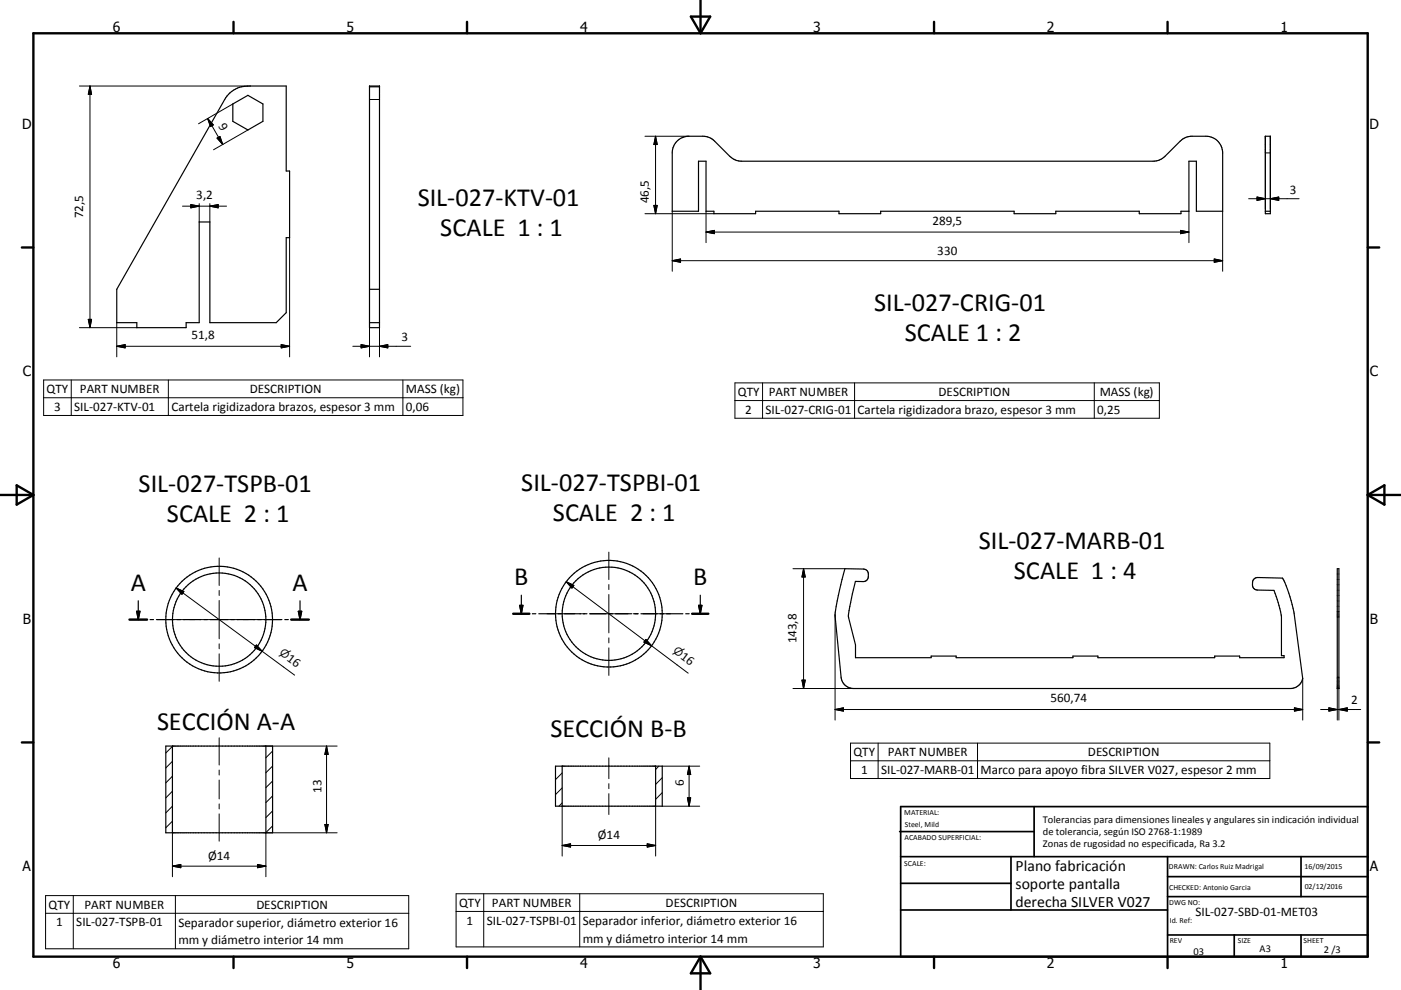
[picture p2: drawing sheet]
<svg xmlns="http://www.w3.org/2000/svg" width="420mm" height="297mm" viewBox="0 0 420 297" stroke-linecap="round" stroke-linejoin="round" font-family="sans-serif">
<g fill="none" stroke="#000" stroke-width=".36">
<path d="M69 27.8a8.1 8.1 0 0 1 6-2h10.8v25.5h1v20h-1v22.5l-3 3h-19.9v-30.2h-3.2v30.2h-3.9v1.5h-14.8v-1.5h-6v-10l32.4-56.9zM69.8 31.2l4.5-2.6 4.5 2.6v5.2l-4.5 2.6-4.5-2.6zM110.8 25.8h3v72.5h-3zM110.8 26h3M203.2 42.1l.8-.6 1.5-.5 5.2-.1a5 5 0 0 1 3.5 1.4l4.6 4.6a5.1 5.1 0 0 0 3.5 1.5h123.4a5.1 5.1 0 0 0 3.6-1.5l4.5-4.6a5 5 0 0 1 3.6-1.4h4.2a5 5 0 0 1 5 5v17.5h-7.9v-15h-2.3v15h-2.3v.7h-12.5v-.7h-25.1v.7h-12.5v-.7h-40v.7h-12.5v-.7h-25v.7h-12.5v-.7h-2.3v-15h-2.3v15h-7.9v-17.5a5 5 0 0 1 1.7-3.8zM379.4 40.9h1.5v23.2h-1.5zM379.4 63.4h1.5M110.8 96.8h3M110.8 86.8h3M156.3 178.6v5.5M210 178.6v5.5M253.3 170.6l5.6 .1a1.92 1.92 0 0 1 1.5 1.9 1.92 1.92 0 0 1-1.6 1.9l-2.3-.1-.6 2.5a35.8 35.8 0 0 0-1.5 8.2l2.1 8.4v3.8h22.7v-.5h7.5v.5h35v-.5h7.5v.5h35v-.5h7.5v.5h13.3v-.6h-.8v-12l-1-3.9-1.2-3.7-5-.1a1.92 1.92 0 0 1-1.5-1.9 1.92 1.92 0 0 1 1.5-1.8l7.5 .1a37.2 37.2 0 0 1 3.5 10.7l2.6 19.5a3.8 3.8 0 0 1-3.7 3h-131a3.7 3.7 0 0 1-3.7-3.4l-1.8-18.1a68.3 68.3 0 0 1 2.9-14.5z"/>
<path d="M400.9 170.6h.5v36h-.5zM38.8 185.9h5.3M41 183.4h1l-.5 2.5zM41.5 180.2v5.7M45 185.9h1M46.9 185.9h5.3M53.1 185.9h1M55 185.9h5.3M61.1 185.9h1.1M63.1 185.9h5.3M69.2 185.9h1.1M71.2 185.9h5.2"/>
<path d="M77.3 185.9h1.1M79.2 185.9h5.3M85.4 185.9h1M87.3 185.9h5.3M89.4 183.4h1.1l-.6 2.5zM89.9 180.2v5.7M153.9 184.1h4.8M155.8 181.6h1l-.5 2.5zM159.6 184.1h1M161.5 184.1h4.9M167.3 184.1h1M169.2 184.1h4.9"/>
<path d="M174.9 184.1h1.1M176.9 184.1h4.8M182.6 184.1h1M184.5 184.1h4.9M190.3 184.1h1M192.2 184.1h4.8M197.9 184.1h1.1M199.8 184.1h4.9M205.6 184.1h1M207.5 184.1h4.9M209.4 181.6h1l-.4 2.5zM49.7 223.8h32v26h-32z"/>
<path d="M51.7 223.8v26M79.7 223.8v26M166.5 229.9h32v12h-32zM168.5 229.9v12M196.6 229.9v12"/>
<circle cx="65.7" cy="185.9" r="16"/>
<circle cx="65.7" cy="185.9" r="14"/>
<circle cx="182.5" cy="184.1" r="14"/>
<circle cx="182.5" cy="184.1" r="16"/>
</g>
<g fill="none" stroke="#000" stroke-width=".3">
<path d="M23.8 25.8h51.2M27 25.8v72.5M27 25.8l.5 2.5h-1zM62.3 35.6l4.5 7.8M62.3 35.6l1.7 1.9-.9 .5zM69.8 31.2l-10.3 5.9M74.3 39l-10.3 5.9M110.8 29.9h3M65.1 41.4l.8-.5 .9 2.5zM193.4 40.9h13.1M196.5 40.9v23.2M196.5 40.9l.5 2.5h-1z"/>
<path d="M374.4 59.6h15.1M376.9 59.1l2.5 .5-2.5 .5zM379.4 45.9h1.5M379.4 40.9v21.9M380.9 59.6l2.5-.5v1zM380.9 40.9v21.9M54.7 61.9h13.2M57.2 61.4l2.5 .5-2.5 .5zM59.7 61.1v5.5M62.9 61.9l2.5-.5v1zM62.9 61.1v5.5M86.8 71.3v35.8"/>
<path d="M193.4 64.1h20.6M196 61.6h1l-.5 2.5zM201.5 78.2h165.1M201.5 78.2l2.5-.5v1zM201.5 63.4v18M211.7 69.6h144.7M211.7 69.6l2.5-.5v1zM211.7 63.4v9.4M353.9 69.1l2.5 .5-2.5 .5zM356.4 63.4v9.4M364 77.7l2.6 .5-2.6 .5zM366.6 63.4v18"/>
<path d="M23.8 98.3h17.2M26.5 95.8h1l-.5 2.5zM35 96.8v10.3M110.8 98.3v8.8M113.8 98.3v8.8M13.1 114h125.7v10.6h-125.7zM13.1 119.3h125.7M21.4 114v10.6M35 103.9h51.8M35 103.9l2.5-.5v1zM50.5 114v10.6M84.3 103.4l2.5 .5-2.5 .5z"/>
<path d="M105.8 103.9h17.3M108.3 103.4l2.5 .5-2.5 .5zM113.8 103.9l2.5-.5v1zM120.8 114v10.6M220.3 114.9h127.3v10.6h-127.3zM228.6 114.9v10.6M256.2 114.9v10.6M328.1 114.9v10.6M220.3 120.2h127.3M52.8 176.4l25.8 19M52.8 176.4l2.3 1.1-.6 .8zM65.7 167.4v8.2"/>
<path d="M65.7 177.1v1.5M169.8 174.5l25.5 19.2M169.8 174.5l2.2 1.1-.5 .8zM182.5 165.6v8.3M182.5 175.4v1.5M182.5 178.4v11.5M237.7 170.6h15.6M240.9 170.6v36M240.9 170.6l.5 2.5h-1zM47.2 185.9h8.3M56.9 185.9h1.6M59.9 185.9h11.6"/>
<path d="M65.7 180.1v11.5M65.7 193.2v1.4M65.7 196.1v8.3M73 185.9h1.5M76 185.9h8.2M76.9 193.5l1.7 1.9-2.3-1.1zM78.6 195.4l9.7 7.1M164 184.1h8.3M173.8 184.1h1.5M176.8 184.1h11.5M182.5 191.4v1.5M182.5 194.4v8.2"/>
<path d="M189.8 184.1h1.5M192.8 184.1h8.3M193.6 191.8l1.7 1.9-2.2-1.1zM195.3 193.7l11 8.3M250.4 184.5v31.5M400.9 185.1h.5M400.9 183.5h.5M237.7 206.6h18.2M240.4 204h1l-.5 2.6zM250.4 212.9h140.2M250.4 212.9l2.5-.5v.9zM388.1 212.4l2.5 .5-2.5 .4z"/>
<path d="M390.6 203.6v12.4M395.9 212.9h12M398.4 212.4l2.5 .5-2.5 .4zM400.9 203.2h.5M400.9 206.6v9.4M401.4 212.9l2.5-.5v.9zM401.4 206.6v9.4M51.7 237.4l-2 2M51.7 232.9l-2 2M51.7 228.4l-2 2M51.7 223.9l-2 2M65.7 221.3v8.2"/>
<path d="M65.7 231v1.5M65.7 234v5.7M79.7 223.8h21.4M81.7 238.8l-2 2M81.7 234.3l-2 2M81.7 229.8l-2 2M81.7 225.3l-2 2M97.9 223.8v26M97.9 223.8l.5 2.5h-1zM168.5 236.4l-2 2M168.5 231.9l-2 2M182.5 227.4v6.2"/>
<path d="M182.5 235.1v1.5M182.5 238.1v6.3M197.5 229.9l-.9 .9M198.5 237.8l-1.9 2M198.5 233.3l-1.9 2M198.5 229.9h11.3M206.1 239.4h1l-.5 2.5zM206.6 229.9v12M206.6 229.9l.5 2.5h-1zM255 222.9h125.7v10.7h-125.7zM255 228.3h125.7M263.3 222.9v10.7"/>
<path d="M293.1 222.9v10.7M51.7 246.4l-2 1.9M51.7 241.9l-2 2M51.7 259.9h28M51.7 259.9l2.5-.6v1zM51.7 249.8v13.2M65.7 241.2v1.5M65.7 244.2v8.2M77.2 259.3l2.5 .6-2.5 .4zM79.7 249.8h21.4M79.7 249.8v13.2M81.7 247.8l-2 2"/>
<path d="M81.7 243.3l-2 2M97.4 247.4h1l-.5 2.4zM168.5 240.9l-.9 1M168.5 253.7h28.1M168.5 253.7l2.6-.6v1zM168.5 241.9v14.9M194 253.1l2.6 .6-2.6 .4zM196.6 241.9v14.9M198.5 241.9h11.3M13.7 268.7h108.8v15.9h-108.8zM13.7 274h108.8M22 268.7v15.9"/>
<path d="M52.6 268.7v15.9M136.7 268.1h110.1v16h-110.1zM136.7 273.4h110.1M145 268.1v16M173.8 268.1v16"/>
</g>
<g fill="none" stroke="#000" stroke-width=".71">
<path d="M10 10h400v277h-400zM70 6.6v3.4M140 6.6v3.4M207.1 5h5.8l-2.9 5zM210 0v10M280 6.6v3.4M350 6.6v3.4M6.6 74.2h3.4M410 74.2h3.5M0 148.5h10M5 145.6l5 2.9-5 2.9zM410 148.5h10.1"/>
<path d="M410 148.5l5.1-2.9v5.8zM38.8 185.9h5.3M87.3 185.9h5.3M153.9 184.1h4.8M207.5 184.1h4.9M6.6 222.7h3.4M410 222.7h3.5M70 287v3.4M140 287v3.4M210 287v10M210 287l2.9 5h-5.8zM280 287v3.4"/>
<path d="M350 287v3.4"/>
</g>
<g fill="none" stroke="#000" stroke-width=".51">
<path d="M269.7 249.5h40.3M270 242h140v45h-140zM270 257h140M303.1 257v16M310 242v15M350 257v30M390.1 257v12M270 265h33.1M270 273h80M350 269h60M350 263h60M350 280.5h60"/>
<path d="M370 280.5v6.5M390.1 280.5v6.5"/>
</g>
<path d="M41 183.4h1l-.5 2.5zM89.4 183.4h1.1l-.6 2.5zM155.8 181.6h1l-.5 2.5zM209.4 181.6h1l-.4 2.5z" fill="#000" stroke="#000" stroke-width=".36"/>
<g fill="#000" stroke="#000" stroke-width=".3">
<path d="M27 25.8l.5 2.5h-1zM62.3 35.6l1.7 1.9-.9 .5zM65.1 41.4l.8-.5 .9 2.5zM196.5 40.9l.5 2.5h-1zM380.9 59.6l2.5-.5v1zM57.2 61.4l2.5 .5-2.5 .5zM62.9 61.9l2.5-.5v1zM196 61.6h1l-.5 2.5zM201.5 78.2l2.5-.5v1zM211.7 69.6l2.5-.5v1zM353.9 69.1l2.5 .5-2.5 .5zM364 77.7l2.6 .5-2.6 .5z"/>
<path d="M376.9 59.1l2.5 .5-2.5 .5zM26.5 95.8h1l-.5 2.5zM35 103.9l2.5-.5v1zM84.3 103.4l2.5 .5-2.5 .5zM108.3 103.4l2.5 .5-2.5 .5zM113.8 103.9l2.5-.5v1zM52.8 176.4l2.3 1.1-.6 .8zM169.8 174.5l2.2 1.1-.5 .8zM240.9 170.6l.5 2.5h-1zM76.9 193.5l1.7 1.9-2.3-1.1zM193.6 191.8l1.7 1.9-2.2-1.1zM240.4 204h1l-.5 2.6z"/>
<path d="M250.4 212.9l2.5-.5v.9zM388.1 212.4l2.5 .5-2.5 .4zM398.4 212.4l2.5 .5-2.5 .4zM401.4 212.9l2.5-.5v.9zM97.9 223.8l.5 2.5h-1zM206.1 239.4h1l-.5 2.5zM206.6 229.9l.5 2.5h-1zM51.7 259.9l2.5-.6v1zM97.4 247.4h1l-.5 2.4zM168.5 253.7l2.6-.6v1zM194 253.1l2.6 .6-2.6 .4zM77.2 259.3l2.5 .6-2.5 .4z"/>
</g>
<g font-size="7.9">
<text x="125.2" y="61.7">SIL-027-KTV-01</text>
<text x="132" y="70.8">SCALE 1 : 1</text>
<text x="262" y="93.2">SIL-027-CRIG-01</text>
<text x="271.3" y="102.2">SCALE 1 : 2</text>
<text x="41.6" y="147.6">SIL-027-TSPB-01</text>
<text x="156.3" y="147.3">SIL-027-TSPBI-01</text>
<text x="50" y="156.5">SCALE 2 : 1</text>
<text x="165.8" y="156.3">SCALE 2 : 1</text>
<text x="293.5" y="164.7">SIL-027-MARB-01</text>
<text x="304" y="173.7">SCALE 1 : 4</text>
<text x="39.2" y="177.4">A</text>
<text x="87.7" y="177.4">A</text>
<text x="154.2" y="175.6">B</text>
<text x="207.9" y="175.6">B</text>
<text x="47.1" y="219">SECCIÓN A-A</text>
<text x="165" y="221.1">SECCIÓN B-B</text>
</g>
<g font-size="4.7">
<text x="304.5" y="261.2">Plano fabricación</text>
<text x="304.5" y="266.6">soporte pantalla</text>
<text x="304.5" y="272">derecha SILVER V027</text>
</g>
<g font-size="4.2">
<text x="33.9" y="9.6">6</text>
<text x="103.9" y="9.6">5</text>
<text x="173.9" y="9.6">4</text>
<text x="243.8" y="9.6">3</text>
<text x="313.9" y="9.6">2</text>
<text x="383.9" y="9.6">1</text>
<text x="6.7" y="38.7">D</text>
<text x="410.5" y="38.7">D</text>
<text x="6.9" y="112.9">C</text>
<text x="410.7" y="112.9">C</text>
<text x="6.9" y="187.1">B</text>
<text x="410.7" y="187.1">B</text>
<text x="6.8" y="261.4">A</text>
<text x="410.7" y="261.4">A</text>
<text x="33.9" y="290.4">6</text>
<text x="103.9" y="290.4">5</text>
<text x="173.9" y="290.4">4</text>
<text x="243.8" y="290.4">3</text>
<text x="313.9" y="290.4">2</text>
<text x="383.9" y="290.4">1</text>
</g>
<g font-size="3.9">
<text x="65.4" y="37.8" transform="rotate(60 65.4 37.8)">9</text>
<text x="58.8" y="59.8">3,2</text>
<text x="386.7" y="58.1">3</text>
<text x="24.9" y="65.5" transform="rotate(-90 24.9 65.5)">72,5</text>
<text x="194.5" y="61" transform="rotate(-90 194.5 61)">46,5</text>
<text x="279.6" y="67.6">289,5</text>
<text x="281" y="76.6">330</text>
<text x="57.4" y="101.8">51,8</text>
<text x="120.4" y="102.4">3</text>
<text x="14" y="117.9">QTY</text>
<text x="24" y="117.9">PART NUMBER</text>
<text x="74.9" y="117.9">DESCRIPTION</text>
<text x="121.7" y="118">MASS (kg)</text>
<text x="221.2" y="118.8">QTY</text>
<text x="230.5" y="118.8">PART NUMBER</text>
<text x="281.3" y="118.8">DESCRIPTION</text>
<text x="329.7" y="118.9">MASS (kg)</text>
<text x="16.3" y="123.3">3</text>
<text x="22.3" y="123.3">SIL-027-KTV-01</text>
<text x="51.4" y="123.4">Cartela rigidizadora brazos, espesor 3 mm</text>
<text x="121.7" y="123.3">0,06</text>
<text x="223.4" y="124.1">2</text>
<text x="229.5" y="124.1">SIL-027-CRIG-01</text>
<text x="257.1" y="124.2">Cartela rigidizadora brazo, espesor 3 mm</text>
<text x="328.9" y="124.1">0,25</text>
<text x="203.8" y="197.4" transform="rotate(37 203.8 197.4)">16</text>
<text x="238.8" y="193" transform="rotate(-90 238.8 193)">143,8</text>
<text x="85.8" y="198" transform="rotate(36 85.8 198)">16</text>
<text x="315" y="210.7">560,74</text>
<text x="405.1" y="211.3">2</text>
<text x="255.9" y="226.8">QTY</text>
<text x="266.2" y="226.8">PART NUMBER</text>
<text x="326.1" y="226.8">DESCRIPTION</text>
<text x="258.1" y="232.2">1</text>
<text x="264.2" y="232.2">SIL-027-MARB-01</text>
<text x="294" y="232.2">Marco para apoyo fibra SILVER V027, espesor 2 mm</text>
<text x="96.4" y="237.8" transform="rotate(-90 96.4 237.8)">13</text>
<text x="205.1" y="235.9" transform="rotate(-90 205.1 235.9)">6</text>
<text x="179.2" y="251.7">Ø14</text>
<text x="62.4" y="257.9">Ø14</text>
<text x="14.6" y="272.6">QTY</text>
<text x="25.3" y="272.6">PART NUMBER</text>
<text x="76.9" y="272.6">DESCRIPTION</text>
<text x="137.7" y="272">QTY</text>
<text x="147.5" y="272">PART NUMBER</text>
<text x="199.6" y="272">DESCRIPTION</text>
<text x="358.4" y="274.9">SIL-027-SBD-01-MET03</text>
<text x="16.8" y="277.9">1</text>
<text x="22.9" y="277.9">SIL-027-TSPB-01</text>
<text x="53.5" y="278">Separador superior, diámetro exterior 16</text>
<text x="139.9" y="277.4">1</text>
<text x="146" y="277.4">SIL-027-TSPBI-01</text>
<text x="174.8" y="277.5">Separador inferior, diámetro exterior 16</text>
<text x="53.5" y="283.3">mm y diámetro interior 14 mm</text>
<text x="174.8" y="282.8">mm y diámetro interior 14 mm</text>
</g>
<g font-size="3.3">
<text x="83.6" y="196.3" transform="rotate(36 83.6 196.3)">⌀</text>
<text x="201.6" y="195.7" transform="rotate(37 201.6 195.7)">⌀</text>
</g>
<g font-size="3.1">
<text x="312.7" y="246.8">Tolerancias para dimensiones lineales y angulares sin indicación individual</text>
<text x="312.7" y="250.4">de tolerancia, según ISO 2768-1:1989</text>
<text x="312.7" y="254">Zonas de rugosidad no especificada, Ra 3.2</text>
<text x="357.8" y="286.5">03</text>
<text x="377.6" y="285.6">A3</text>
<text x="396.9" y="285.9">2 /3</text>
</g>
<g font-size="2.4">
<text x="271.1" y="244.4">MATERIAL:</text>
<text x="271.2" y="252">ACABADO SUPERFICIAL:</text>
<text x="271.3" y="248">Steel, Mild</text>
<text x="271.1" y="259.7">SCALE:</text>
<text x="350.4" y="260.8">DRAWN: Carlos Ruiz Madrigal</text>
<text x="391.1" y="260.6">16/09/2015</text>
<text x="350.5" y="267">CHECKED: Antonio Garcia</text>
<text x="391.2" y="266.7">02/12/2016</text>
<text x="350.5" y="271.4">DWG NO:</text>
<text x="350.7" y="276.9">Id. Ref:</text>
<text x="350.7" y="282.8">REV</text>
<text x="371.1" y="282.9">SIZE</text>
<text x="390.8" y="283">SHEET</text>
</g>
</svg>
